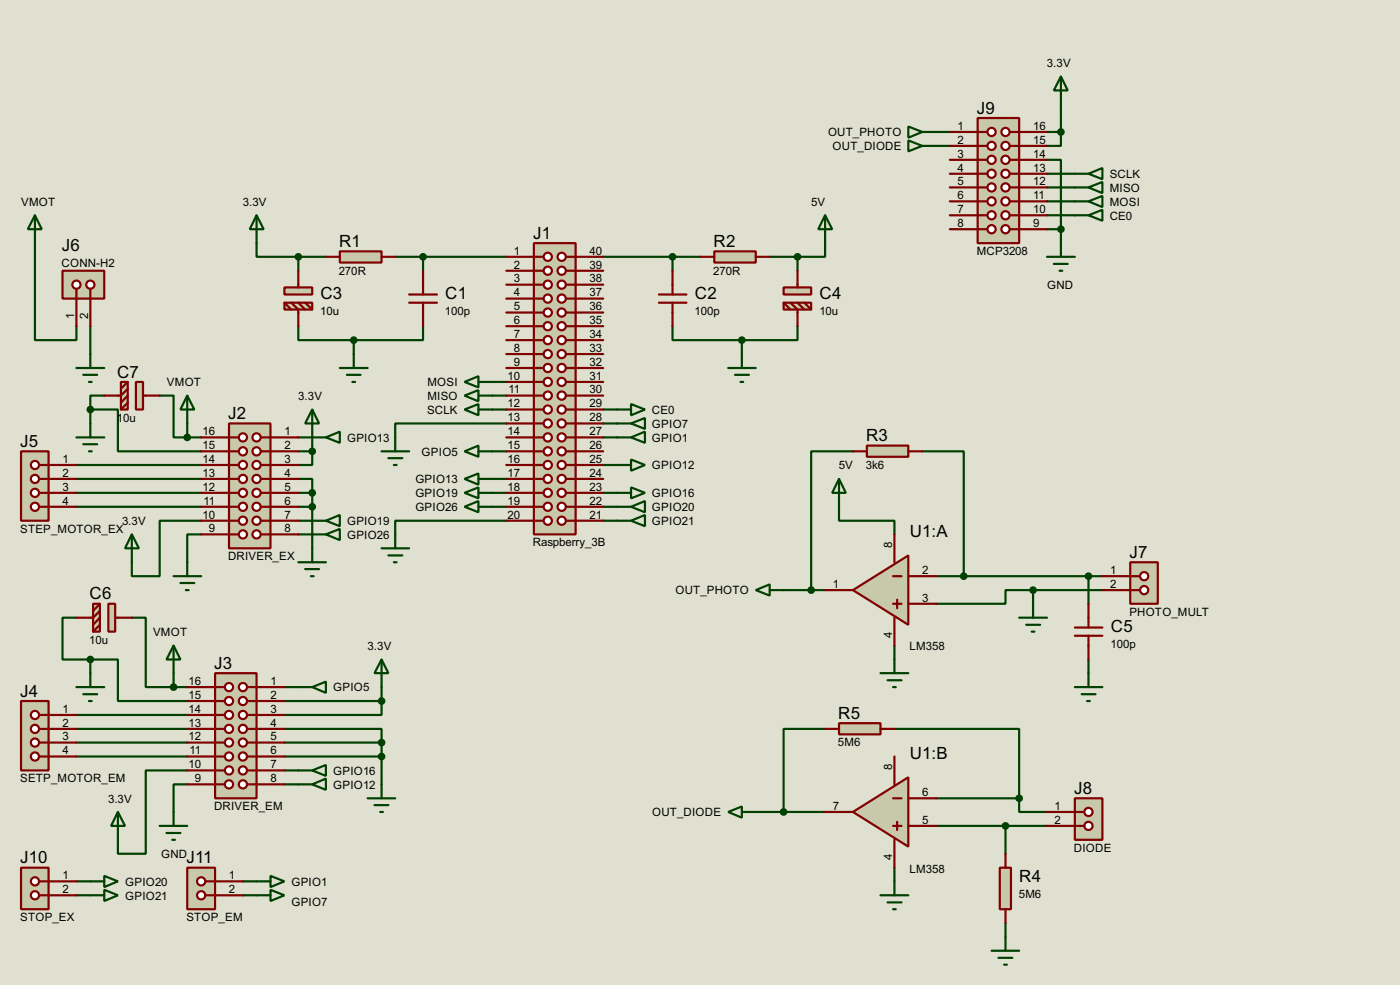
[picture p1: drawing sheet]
<svg xmlns="http://www.w3.org/2000/svg" width="256mm" height="180mm" viewBox="0 0 256 180" stroke-linecap="round" stroke-linejoin="round" font-family="sans-serif">
<path d="M0 0h256.5v180.3h-256.5z" fill="#e0e0d0"/>
<g fill="none" stroke="#004000" stroke-width=".4">
<path d="M194.4 19.1v5.1M171.5 24.2h2.5M171.5 26.7h2.5M191.8 29.3h2.6v12.7M191.8 24.2h2.6M191.8 31.8h5.1M191.8 34.3h5.1M191.8 36.9h5.1M191.8 39.4h5.1M194.4 24.2v2.5h-2.6M6.4 44.5v17.8h7.6v-2.6M16.6 59.7v5.1"/>
<path d="M47 44.5v2.5h7.7M54.7 59.7v2.6h10.1M54.7 47h5M54.7 47v2.6M72.4 47h20.4M77.5 59.7v2.6h-12.7M77.5 47v2.6M110.5 47h17.8M123.2 59.7v2.6h12.7M123.2 47v2.6M141 47h5.1M146.1 59.7v2.6h-10.2"/>
<path d="M146.1 47v2.6M151.2 44.5v2.5h-5.1M191.8 42h2.6M194.4 42v2.5M16.6 75h5v7.6h15.3M16.6 75v2.5M19.1 72.4h-2.5v2.6M29.3 72.4h2.5v7.7h2.5M34.3 77.5v2.6M64.8 62.3v2.5M90.2 69.9h2.6M90.2 72.4h2.6"/>
<path d="M90.2 75h2.6M92.8 77.5h-20.4v2.6M110.5 75h2.6M110.5 77.5h2.6M135.9 62.3v2.5M14 90.2h22.9M14 92.8h22.9M14 87.7h22.9M14 85.1h22.9M34.3 80.1h2.6M36.9 97.8h-2.6v5.1M36.9 95.3h-7.6v10.2h-5.1v-2.6"/>
<path d="M54.7 87.7h2.5v2.5M54.7 90.2h2.5M54.7 92.8h2.5M54.7 82.6h2.5M54.7 80.1h2.5v2.5M54.7 97.8h2.5M54.7 95.3h2.5M57.2 82.6v2.5h-2.5M57.2 90.2v10.2M90.2 90.2h2.6M90.2 92.8h2.6M90.2 87.7h2.6"/>
<path d="M90.2 82.6h2.6M92.8 95.3h-20.4v2.5M110.5 90.2h2.6M110.5 92.8h2.6M110.5 85.1h2.6M110.5 80.1h2.6M110.5 95.3h2.6M153.7 92.8v2.5h10.2v2.5M156.3 82.6h-7.7v25.4M169 82.6h7.6v22.9M14 113.1h-2.5v7.6h5.1M24.2 113.1h2.5v12.7h5.1"/>
<path d="M143.6 108h7.6M163.9 118.2v2.5M171.5 105.5h30.5M189.3 108h-5.1v2.5h-12.7M189.3 108h12.7M189.3 108v2.5M199.4 105.5v5M14 130.9h20.3M14 133.4h20.3M14 135.9h20.3M14 138.5h20.3M16.6 120.7h5v7.6h12.7"/>
<path d="M16.6 120.7v2.5M31.8 125.8h2.5M31.8 123.2v2.6M52.1 133.4h17.8v2.5M52.1 135.9h17.8M52.1 138.5h17.8M52.1 125.8h2.6M52.1 128.3h17.8M69.9 128.3v2.6h-17.8M69.9 125.8v2.5M69.9 135.9v7.7M151.2 133.4h-7.6v15.2"/>
<path d="M163.9 133.4h22.8v12.7M199.4 120.7v2.5M34.3 143.6h-2.5v5M34.3 141h-7.6v15.3h-5.1v-2.6M52.1 143.6h2.6M52.1 141h2.6M138.5 148.6h12.7M163.9 158.8v2.5M171.5 146.1h15.2M171.5 151.2h20.3M184.2 151.2v5.1M186.7 146.1v2.5h5.1"/>
<path d="M14 161.3h2.6M14 163.9h2.6M44.5 161.3h2.5M44.5 163.9h2.5M184.2 169v2.5"/>
</g>
<path d="M97.8 44.5h7.7v53.3h-7.7z" fill="#c8c8aa" stroke="#800000" stroke-width=".4"/>
<path d="M97.8 47h1.8" fill="none" stroke="#800000" stroke-width=".4"/>
<circle cx="100.3" cy="47" r=".75" fill="#feffff" stroke="#800000" stroke-width=".4"/>
<path d="M97.8 49.6h1.8" fill="none" stroke="#800000" stroke-width=".4"/>
<circle cx="100.3" cy="49.6" r=".75" fill="#feffff" stroke="#800000" stroke-width=".4"/>
<path d="M97.8 52.1h1.8" fill="none" stroke="#800000" stroke-width=".4"/>
<circle cx="100.3" cy="52.1" r=".75" fill="#feffff" stroke="#800000" stroke-width=".4"/>
<path d="M97.8 54.7h1.8" fill="none" stroke="#800000" stroke-width=".4"/>
<circle cx="100.3" cy="54.7" r=".75" fill="#feffff" stroke="#800000" stroke-width=".4"/>
<path d="M103.7 47h1.8" fill="none" stroke="#800000" stroke-width=".4"/>
<circle cx="102.9" cy="47" r=".75" fill="#feffff" stroke="#800000" stroke-width=".4"/>
<path d="M103.7 49.6h1.8" fill="none" stroke="#800000" stroke-width=".4"/>
<circle cx="102.9" cy="49.6" r=".75" fill="#feffff" stroke="#800000" stroke-width=".4"/>
<path d="M103.7 52.1h1.8" fill="none" stroke="#800000" stroke-width=".4"/>
<circle cx="102.9" cy="52.1" r=".75" fill="#feffff" stroke="#800000" stroke-width=".4"/>
<path d="M103.7 54.7h1.8" fill="none" stroke="#800000" stroke-width=".4"/>
<circle cx="102.9" cy="54.7" r=".75" fill="#feffff" stroke="#800000" stroke-width=".4"/>
<path d="M97.8 57.2h1.8" fill="none" stroke="#800000" stroke-width=".4"/>
<circle cx="100.3" cy="57.2" r=".75" fill="#feffff" stroke="#800000" stroke-width=".4"/>
<path d="M103.7 57.2h1.8" fill="none" stroke="#800000" stroke-width=".4"/>
<circle cx="102.9" cy="57.2" r=".75" fill="#feffff" stroke="#800000" stroke-width=".4"/>
<path d="M97.8 59.7h1.8" fill="none" stroke="#800000" stroke-width=".4"/>
<circle cx="100.3" cy="59.7" r=".75" fill="#feffff" stroke="#800000" stroke-width=".4"/>
<path d="M103.7 59.7h1.8" fill="none" stroke="#800000" stroke-width=".4"/>
<circle cx="102.9" cy="59.7" r=".75" fill="#feffff" stroke="#800000" stroke-width=".4"/>
<path d="M97.8 62.3h1.8" fill="none" stroke="#800000" stroke-width=".4"/>
<circle cx="100.3" cy="62.3" r=".75" fill="#feffff" stroke="#800000" stroke-width=".4"/>
<path d="M103.7 62.3h1.8" fill="none" stroke="#800000" stroke-width=".4"/>
<circle cx="102.9" cy="62.3" r=".75" fill="#feffff" stroke="#800000" stroke-width=".4"/>
<path d="M97.8 64.8h1.8" fill="none" stroke="#800000" stroke-width=".4"/>
<circle cx="100.3" cy="64.8" r=".75" fill="#feffff" stroke="#800000" stroke-width=".4"/>
<path d="M103.7 64.8h1.8" fill="none" stroke="#800000" stroke-width=".4"/>
<circle cx="102.9" cy="64.8" r=".75" fill="#feffff" stroke="#800000" stroke-width=".4"/>
<path d="M97.8 67.4h1.8" fill="none" stroke="#800000" stroke-width=".4"/>
<circle cx="100.3" cy="67.4" r=".75" fill="#feffff" stroke="#800000" stroke-width=".4"/>
<path d="M103.7 67.4h1.8" fill="none" stroke="#800000" stroke-width=".4"/>
<circle cx="102.9" cy="67.4" r=".75" fill="#feffff" stroke="#800000" stroke-width=".4"/>
<path d="M97.8 69.9h1.8" fill="none" stroke="#800000" stroke-width=".4"/>
<circle cx="100.3" cy="69.9" r=".75" fill="#feffff" stroke="#800000" stroke-width=".4"/>
<path d="M103.7 69.9h1.8" fill="none" stroke="#800000" stroke-width=".4"/>
<circle cx="102.9" cy="69.9" r=".75" fill="#feffff" stroke="#800000" stroke-width=".4"/>
<path d="M97.8 72.4h1.8" fill="none" stroke="#800000" stroke-width=".4"/>
<circle cx="100.3" cy="72.4" r=".75" fill="#feffff" stroke="#800000" stroke-width=".4"/>
<path d="M103.7 72.4h1.8" fill="none" stroke="#800000" stroke-width=".4"/>
<circle cx="102.9" cy="72.4" r=".75" fill="#feffff" stroke="#800000" stroke-width=".4"/>
<path d="M97.8 75h1.8" fill="none" stroke="#800000" stroke-width=".4"/>
<circle cx="100.3" cy="75" r=".75" fill="#feffff" stroke="#800000" stroke-width=".4"/>
<path d="M103.7 75h1.8" fill="none" stroke="#800000" stroke-width=".4"/>
<circle cx="102.9" cy="75" r=".75" fill="#feffff" stroke="#800000" stroke-width=".4"/>
<path d="M97.8 77.5h1.8" fill="none" stroke="#800000" stroke-width=".4"/>
<circle cx="100.3" cy="77.5" r=".75" fill="#feffff" stroke="#800000" stroke-width=".4"/>
<path d="M103.7 77.5h1.8" fill="none" stroke="#800000" stroke-width=".4"/>
<circle cx="102.9" cy="77.5" r=".75" fill="#feffff" stroke="#800000" stroke-width=".4"/>
<path d="M97.8 80.1h1.8" fill="none" stroke="#800000" stroke-width=".4"/>
<circle cx="100.3" cy="80.1" r=".75" fill="#feffff" stroke="#800000" stroke-width=".4"/>
<path d="M103.7 80.1h1.8" fill="none" stroke="#800000" stroke-width=".4"/>
<circle cx="102.9" cy="80.1" r=".75" fill="#feffff" stroke="#800000" stroke-width=".4"/>
<path d="M97.8 82.6h1.8" fill="none" stroke="#800000" stroke-width=".4"/>
<circle cx="100.3" cy="82.6" r=".75" fill="#feffff" stroke="#800000" stroke-width=".4"/>
<path d="M103.7 82.6h1.8" fill="none" stroke="#800000" stroke-width=".4"/>
<circle cx="102.9" cy="82.6" r=".75" fill="#feffff" stroke="#800000" stroke-width=".4"/>
<path d="M97.8 85.1h1.8" fill="none" stroke="#800000" stroke-width=".4"/>
<circle cx="100.3" cy="85.1" r=".75" fill="#feffff" stroke="#800000" stroke-width=".4"/>
<path d="M103.7 85.1h1.8" fill="none" stroke="#800000" stroke-width=".4"/>
<circle cx="102.9" cy="85.1" r=".75" fill="#feffff" stroke="#800000" stroke-width=".4"/>
<path d="M97.8 87.7h1.8" fill="none" stroke="#800000" stroke-width=".4"/>
<circle cx="100.3" cy="87.7" r=".75" fill="#feffff" stroke="#800000" stroke-width=".4"/>
<path d="M103.7 87.7h1.8" fill="none" stroke="#800000" stroke-width=".4"/>
<circle cx="102.9" cy="87.7" r=".75" fill="#feffff" stroke="#800000" stroke-width=".4"/>
<path d="M97.8 90.2h1.8" fill="none" stroke="#800000" stroke-width=".4"/>
<circle cx="100.3" cy="90.2" r=".75" fill="#feffff" stroke="#800000" stroke-width=".4"/>
<path d="M103.7 90.2h1.8" fill="none" stroke="#800000" stroke-width=".4"/>
<circle cx="102.9" cy="90.2" r=".75" fill="#feffff" stroke="#800000" stroke-width=".4"/>
<path d="M97.8 92.8h1.8" fill="none" stroke="#800000" stroke-width=".4"/>
<circle cx="100.3" cy="92.8" r=".75" fill="#feffff" stroke="#800000" stroke-width=".4"/>
<path d="M103.7 92.8h1.8" fill="none" stroke="#800000" stroke-width=".4"/>
<circle cx="102.9" cy="92.8" r=".75" fill="#feffff" stroke="#800000" stroke-width=".4"/>
<path d="M97.8 95.3h1.8" fill="none" stroke="#800000" stroke-width=".4"/>
<circle cx="100.3" cy="95.3" r=".75" fill="#feffff" stroke="#800000" stroke-width=".4"/>
<path d="M103.7 95.3h1.8" fill="none" stroke="#800000" stroke-width=".4"/>
<circle cx="102.9" cy="95.3" r=".75" fill="#feffff" stroke="#800000" stroke-width=".4"/>
<g fill="none" stroke="#800000" stroke-width=".4">
<path d="M75 55.4h5.1M75 53.9h5.1M77.5 49.6v4.3M77.5 55.4v4.3M92.8 47h5M92.8 49.6h5M92.8 52.1h5M92.8 54.7h5M92.8 57.2h5M92.8 59.7h5M105.5 47h5M105.5 49.6h5"/>
<path d="M105.5 52.1h5M105.5 54.7h5M105.5 57.2h5M105.5 59.7h5M120.7 55.4h5.1M120.7 53.9h5.1M123.2 49.6v4.3M123.2 55.4v4.3M92.8 62.3h5M92.8 64.8h5M92.8 67.4h5M92.8 69.9h5"/>
<path d="M92.8 72.4h5M92.8 75h5M92.8 77.5h5M105.5 62.3h5M105.5 64.8h5M105.5 67.4h5M105.5 69.9h5M105.5 72.4h5M105.5 75h5M105.5 77.5h5M92.8 80.1h5M92.8 82.6h5"/>
<path d="M92.8 85.1h5M92.8 87.7h5M92.8 90.2h5M92.8 92.8h5M92.8 95.3h5M105.5 80.1h5M105.5 82.6h5M105.5 85.1h5M105.5 87.7h5M105.5 90.2h5M105.5 92.8h5M105.5 95.3h5"/>
</g>
<g fill="none" stroke="#004000" stroke-width=".4">
<path d="M85.1 69.9l2.6-1v2zM85.1 72.4l2.6-1v2.1zM85.1 75l2.6-1v2zM87.7 69.9h2.5M87.7 72.4h2.5M87.7 75h2.5M113.1 75h2.5M115.6 74l2.6 1-2.6 1zM69.9 82.6h5.1M71.2 83.9h2.5M72.2 85.1h.5M72.4 80.1v2.5"/>
<path d="M72.4 97.8v2.6M85.1 90.2l2.6-1v2zM85.1 92.8l2.6-1.1v2.1zM85.1 87.7l2.6-1v2zM85.1 82.6l2.6-1v2zM87.7 82.6h2.5M87.7 90.2h2.5M87.7 92.8h2.5M87.7 87.7h2.5M113.1 85.1h2.5M113.1 90.2h2.5M115.6 89.2l2.6 1-2.6 1z"/>
<path d="M115.6 84.1l2.6 1-2.6 1.1zM69.9 100.4h5.1M71.2 101.7h2.5M72.2 102.9h.5"/>
</g>
<g fill="#c8c8aa" stroke="#800000" stroke-width=".4">
<path d="M52.1 52.6h5.1v1.3h-5.1z"/>
<path d="M52.1 55.4h5.1v1.3h-5.1z"/>
</g>
<path d="M52.1 55.4l1.3 1.3M53.4 55.4l1.3 1.3v3M54.7 49.6v3M54.7 55.4l1.2 1.3M55.9 55.4l1.3 1.3" fill="none" stroke="#800000" stroke-width=".4"/>
<g fill="#c8c8aa" stroke="#800000" stroke-width=".4">
<path d="M143.6 52.6h5v1.3h-5z"/>
<path d="M143.6 55.4h5v1.3h-5z"/>
</g>
<path d="M143.6 55.4l1.2 1.3M144.8 55.4l1.3 1.3v3M146.1 49.6v3M146.1 55.4l1.3 1.3M147.4 55.4l1.2 1.3" fill="none" stroke="#800000" stroke-width=".4"/>
<path d="M62.3 46h7.6v2.1h-7.6z" fill="#c8c8aa" stroke="#800000" stroke-width=".4"/>
<path d="M59.7 47h2.6M69.9 47h2.5" fill="none" stroke="#800000" stroke-width=".4"/>
<path d="M130.9 46h7.6v2.1h-7.6z" fill="#c8c8aa" stroke="#800000" stroke-width=".4"/>
<path d="M128.3 47h2.6M138.5 47h2.5" fill="none" stroke="#800000" stroke-width=".4"/>
<g fill="#004000" stroke="#004000" stroke-width=".4">
<circle cx="123.2" cy="47" r=".5"/>
<circle cx="77.5" cy="47" r=".5"/>
<circle cx="64.8" cy="62.3" r=".5"/>
<circle cx="135.9" cy="62.3" r=".5"/>
<circle cx="146.1" cy="47" r=".5"/>
<circle cx="54.6" cy="47" r=".5"/>
</g>
<path d="M47 39.4l1.3 2.6h-2.5zM47 39.4v5.1M151.2 39.4l1.3 2.6h-2.6zM151.2 39.4v5.1M62.3 67.4h5.1M63.6 68.6h2.5M64.6 69.9h.5M64.8 64.8v2.6M133.4 67.4h5.1M134.7 68.6h2.5M135.7 69.9h.5M135.9 64.8v2.6" fill="none" stroke="#004000" stroke-width=".4"/>
<path d="M42 77.5h7.6v22.9h-7.6z" fill="#c8c8aa" stroke="#800000" stroke-width=".4"/>
<path d="M47.8 80.1h1.8" fill="none" stroke="#800000" stroke-width=".4"/>
<circle cx="47" cy="80.1" r=".75" fill="#feffff" stroke="#800000" stroke-width=".4"/>
<path d="M47.8 82.6h1.8" fill="none" stroke="#800000" stroke-width=".4"/>
<circle cx="47" cy="82.6" r=".75" fill="#feffff" stroke="#800000" stroke-width=".4"/>
<path d="M47.8 85.1h1.8" fill="none" stroke="#800000" stroke-width=".4"/>
<circle cx="47" cy="85.1" r=".75" fill="#feffff" stroke="#800000" stroke-width=".4"/>
<path d="M47.8 87.7h1.8" fill="none" stroke="#800000" stroke-width=".4"/>
<circle cx="47" cy="87.7" r=".75" fill="#feffff" stroke="#800000" stroke-width=".4"/>
<path d="M42 80.1h1.7" fill="none" stroke="#800000" stroke-width=".4"/>
<circle cx="44.5" cy="80.1" r=".75" fill="#feffff" stroke="#800000" stroke-width=".4"/>
<path d="M42 82.6h1.7" fill="none" stroke="#800000" stroke-width=".4"/>
<circle cx="44.5" cy="82.6" r=".75" fill="#feffff" stroke="#800000" stroke-width=".4"/>
<path d="M42 85.1h1.7" fill="none" stroke="#800000" stroke-width=".4"/>
<circle cx="44.5" cy="85.1" r=".75" fill="#feffff" stroke="#800000" stroke-width=".4"/>
<path d="M42 87.7h1.7" fill="none" stroke="#800000" stroke-width=".4"/>
<circle cx="44.5" cy="87.7" r=".75" fill="#feffff" stroke="#800000" stroke-width=".4"/>
<path d="M47.8 90.2h1.8" fill="none" stroke="#800000" stroke-width=".4"/>
<circle cx="47" cy="90.2" r=".75" fill="#feffff" stroke="#800000" stroke-width=".4"/>
<path d="M42 90.2h1.7" fill="none" stroke="#800000" stroke-width=".4"/>
<circle cx="44.5" cy="90.2" r=".75" fill="#feffff" stroke="#800000" stroke-width=".4"/>
<path d="M47.8 92.8h1.8" fill="none" stroke="#800000" stroke-width=".4"/>
<circle cx="47" cy="92.8" r=".75" fill="#feffff" stroke="#800000" stroke-width=".4"/>
<path d="M42 92.8h1.7" fill="none" stroke="#800000" stroke-width=".4"/>
<circle cx="44.5" cy="92.8" r=".75" fill="#feffff" stroke="#800000" stroke-width=".4"/>
<path d="M47.8 95.3h1.8" fill="none" stroke="#800000" stroke-width=".4"/>
<circle cx="47" cy="95.3" r=".75" fill="#feffff" stroke="#800000" stroke-width=".4"/>
<path d="M42 95.3h1.7" fill="none" stroke="#800000" stroke-width=".4"/>
<circle cx="44.5" cy="95.3" r=".75" fill="#feffff" stroke="#800000" stroke-width=".4"/>
<path d="M47.8 97.8h1.8" fill="none" stroke="#800000" stroke-width=".4"/>
<circle cx="47" cy="97.8" r=".75" fill="#feffff" stroke="#800000" stroke-width=".4"/>
<path d="M42 97.8h1.7" fill="none" stroke="#800000" stroke-width=".4"/>
<circle cx="44.5" cy="97.8" r=".75" fill="#feffff" stroke="#800000" stroke-width=".4"/>
<g fill="none" stroke="#800000" stroke-width=".4">
<path d="M36.9 80.1h5.1M36.9 82.6h5.1M36.9 85.1h5.1M36.9 87.7h5.1M36.9 90.2h5.1M36.9 92.8h5.1M36.9 95.3h5.1M36.9 97.8h5.1M49.6 80.1h5.1M49.6 82.6h5.1M49.6 85.1h5.1M49.6 87.7h5.1"/>
<path d="M49.6 90.2h5.1M49.6 92.8h5.1M49.6 95.3h5.1M49.6 97.8h5.1"/>
</g>
<path d="M39.4 123.2h7.6v22.9h-7.6z" fill="#c8c8aa" stroke="#800000" stroke-width=".4"/>
<path d="M45.3 125.8h1.7" fill="none" stroke="#800000" stroke-width=".4"/>
<circle cx="44.5" cy="125.8" r=".75" fill="#feffff" stroke="#800000" stroke-width=".4"/>
<path d="M45.3 128.3h1.7" fill="none" stroke="#800000" stroke-width=".4"/>
<circle cx="44.5" cy="128.3" r=".75" fill="#feffff" stroke="#800000" stroke-width=".4"/>
<path d="M45.3 130.9h1.7" fill="none" stroke="#800000" stroke-width=".4"/>
<circle cx="44.5" cy="130.9" r=".75" fill="#feffff" stroke="#800000" stroke-width=".4"/>
<path d="M45.3 133.4h1.7" fill="none" stroke="#800000" stroke-width=".4"/>
<circle cx="44.5" cy="133.4" r=".75" fill="#feffff" stroke="#800000" stroke-width=".4"/>
<path d="M39.4 125.8h1.8" fill="none" stroke="#800000" stroke-width=".4"/>
<circle cx="41.9" cy="125.8" r=".75" fill="#feffff" stroke="#800000" stroke-width=".4"/>
<path d="M39.4 128.3h1.8" fill="none" stroke="#800000" stroke-width=".4"/>
<circle cx="41.9" cy="128.3" r=".75" fill="#feffff" stroke="#800000" stroke-width=".4"/>
<path d="M39.4 130.9h1.8" fill="none" stroke="#800000" stroke-width=".4"/>
<circle cx="41.9" cy="130.9" r=".75" fill="#feffff" stroke="#800000" stroke-width=".4"/>
<path d="M39.4 133.4h1.8" fill="none" stroke="#800000" stroke-width=".4"/>
<circle cx="41.9" cy="133.4" r=".75" fill="#feffff" stroke="#800000" stroke-width=".4"/>
<path d="M45.3 135.9h1.7" fill="none" stroke="#800000" stroke-width=".4"/>
<circle cx="44.5" cy="135.9" r=".75" fill="#feffff" stroke="#800000" stroke-width=".4"/>
<path d="M39.4 135.9h1.8" fill="none" stroke="#800000" stroke-width=".4"/>
<circle cx="41.9" cy="135.9" r=".75" fill="#feffff" stroke="#800000" stroke-width=".4"/>
<path d="M45.3 138.5h1.7" fill="none" stroke="#800000" stroke-width=".4"/>
<circle cx="44.5" cy="138.5" r=".75" fill="#feffff" stroke="#800000" stroke-width=".4"/>
<path d="M39.4 138.5h1.8" fill="none" stroke="#800000" stroke-width=".4"/>
<circle cx="41.9" cy="138.5" r=".75" fill="#feffff" stroke="#800000" stroke-width=".4"/>
<path d="M45.3 141h1.7" fill="none" stroke="#800000" stroke-width=".4"/>
<circle cx="44.5" cy="141" r=".75" fill="#feffff" stroke="#800000" stroke-width=".4"/>
<path d="M39.4 141h1.8" fill="none" stroke="#800000" stroke-width=".4"/>
<circle cx="41.9" cy="141" r=".75" fill="#feffff" stroke="#800000" stroke-width=".4"/>
<path d="M45.3 143.6h1.7" fill="none" stroke="#800000" stroke-width=".4"/>
<circle cx="44.5" cy="143.6" r=".75" fill="#feffff" stroke="#800000" stroke-width=".4"/>
<path d="M39.4 143.6h1.8" fill="none" stroke="#800000" stroke-width=".4"/>
<circle cx="41.9" cy="143.6" r=".75" fill="#feffff" stroke="#800000" stroke-width=".4"/>
<g fill="none" stroke="#800000" stroke-width=".4">
<path d="M34.3 125.8h5.1M34.3 128.3h5.1M34.3 130.9h5.1M34.3 133.4h5.1M34.3 135.9h5.1M34.3 138.5h5.1M47 125.8h5.1M47 128.3h5.1M47 130.9h5.1M47 133.4h5.1M47 135.9h5.1M47 138.5h5.1"/>
<path d="M34.3 141h5.1M34.3 143.6h5.1M47 141h5.1M47 143.6h5.1"/>
</g>
<path d="M3.9 128.3h5v12.7h-5z" fill="#c8c8aa" stroke="#800000" stroke-width=".4"/>
<path d="M7.2 130.9h1.7" fill="none" stroke="#800000" stroke-width=".4"/>
<circle cx="6.4" cy="133.4" r=".75" fill="#feffff" stroke="#800000" stroke-width=".4"/>
<path d="M7.2 133.4h1.7" fill="none" stroke="#800000" stroke-width=".4"/>
<circle cx="6.4" cy="135.9" r=".75" fill="#feffff" stroke="#800000" stroke-width=".4"/>
<path d="M7.2 135.9h1.7" fill="none" stroke="#800000" stroke-width=".4"/>
<circle cx="6.4" cy="138.5" r=".75" fill="#feffff" stroke="#800000" stroke-width=".4"/>
<path d="M7.2 138.5h1.7" fill="none" stroke="#800000" stroke-width=".4"/>
<circle cx="6.4" cy="130.9" r=".75" fill="#feffff" stroke="#800000" stroke-width=".4"/>
<path d="M8.9 130.9h5.1M8.9 133.4h5.1M8.9 135.9h5.1M8.9 138.5h5.1" fill="none" stroke="#800000" stroke-width=".4"/>
<path d="M3.9 82.6h5v12.7h-5z" fill="#c8c8aa" stroke="#800000" stroke-width=".4"/>
<path d="M7.2 85.1h1.7" fill="none" stroke="#800000" stroke-width=".4"/>
<circle cx="6.4" cy="87.7" r=".75" fill="#feffff" stroke="#800000" stroke-width=".4"/>
<path d="M7.2 87.7h1.7" fill="none" stroke="#800000" stroke-width=".4"/>
<circle cx="6.4" cy="90.2" r=".75" fill="#feffff" stroke="#800000" stroke-width=".4"/>
<path d="M7.2 90.2h1.7" fill="none" stroke="#800000" stroke-width=".4"/>
<circle cx="6.4" cy="92.8" r=".75" fill="#feffff" stroke="#800000" stroke-width=".4"/>
<path d="M7.2 92.8h1.7" fill="none" stroke="#800000" stroke-width=".4"/>
<circle cx="6.4" cy="85.1" r=".75" fill="#feffff" stroke="#800000" stroke-width=".4"/>
<path d="M8.9 85.1h5.1M8.9 87.7h5.1M8.9 90.2h5.1M8.9 92.8h5.1" fill="none" stroke="#800000" stroke-width=".4"/>
<g fill="none" stroke="#004000" stroke-width=".4">
<path d="M16.6 77.5v2.6M34.3 72.4l1.3 2.6h-2.5zM34.3 72.4v5.1M14 80.1h5.1M15.3 81.3h2.5M16.3 82.6h.5M24.2 97.8l1.3 2.6h-2.6zM24.2 97.8v5.1M57.2 80.1h2.5M57.2 97.8h2.5M57.2 95.3h2.5M59.7 80.1l2.6-1.1v2.1z"/>
<path d="M59.7 97.8l2.6-1v2.1zM59.7 95.3l2.6-1v2zM31.8 118.2l1.3 2.5h-2.6zM31.8 118.2v5M31.8 105.5h5.1M33.1 106.7h2.5M34.1 108h.5M34.3 102.9v2.6M14 125.8h5.1M15.3 127.1h2.5M16.3 128.3h.5M16.6 123.2v2.6"/>
<path d="M54.7 125.8h2.5M57.2 125.8l2.5-1v2zM21.6 148.6l1.3 2.6h-2.5zM21.6 148.6v5.1M29.3 151.2h5M30.5 152.5h2.6M31.6 153.7h.5M31.8 148.6v2.6M54.7 143.6h2.5M54.7 141h2.5M57.2 143.6l2.5-1.1v2.1zM57.2 141l2.5-1v2z"/>
</g>
<path d="M11.5 49.6h7.6v5.1h-7.6z" fill="#c8c8aa" stroke="#800000" stroke-width=".4"/>
<path d="M14 52.9v1.8" fill="none" stroke="#800000" stroke-width=".4"/>
<circle cx="16.5" cy="52.1" r=".75" fill="#feffff" stroke="#800000" stroke-width=".4"/>
<path d="M16.6 52.9v1.8" fill="none" stroke="#800000" stroke-width=".4"/>
<circle cx="14" cy="52.1" r=".75" fill="#feffff" stroke="#800000" stroke-width=".4"/>
<path d="M14 54.7v5M16.6 54.7v5" fill="none" stroke="#800000" stroke-width=".4"/>
<g fill="none" stroke="#004000" stroke-width=".4">
<path d="M6.4 39.4l1.3 2.6h-2.6zM6.4 39.4v5.1M14 67.4h5.1M15.3 68.6h2.5M16.3 69.9h.5M16.6 64.8v2.6M57.2 75l1.3 2.5h-2.6zM57.2 75v5.1M54.7 102.9h5M55.9 104.2h2.6M57 105.5h.5M57.2 100.4v2.5"/>
<path d="M69.9 120.7l1.3 2.5h-2.6zM69.9 120.7v5.1M67.4 146.1h5M68.6 147.4h2.6M69.7 148.6h.5M69.9 143.6v2.5"/>
</g>
<g fill="#004000" stroke="#004000" stroke-width=".4">
<circle cx="57.2" cy="92.8" r=".5"/>
<circle cx="57.2" cy="90.2" r=".5"/>
<circle cx="69.9" cy="138.5" r=".5"/>
<circle cx="69.9" cy="135.9" r=".5"/>
<circle cx="69.9" cy="128.3" r=".5"/>
<circle cx="57.2" cy="82.6" r=".5"/>
</g>
<path d="M207.1 102.9h5v7.6h-5z" fill="#c8c8aa" stroke="#800000" stroke-width=".4"/>
<path d="M207.1 105.5h1.7" fill="none" stroke="#800000" stroke-width=".4"/>
<circle cx="209.6" cy="108" r=".75" fill="#feffff" stroke="#800000" stroke-width=".4"/>
<path d="M207.1 108h1.7" fill="none" stroke="#800000" stroke-width=".4"/>
<circle cx="209.6" cy="105.5" r=".75" fill="#feffff" stroke="#800000" stroke-width=".4"/>
<path d="M202 105.5h5.1M202 108h5.1" fill="none" stroke="#800000" stroke-width=".4"/>
<path d="M196.9 146.1h5.1v7.6h-5.1z" fill="#c8c8aa" stroke="#800000" stroke-width=".4"/>
<path d="M196.9 148.6h1.8" fill="none" stroke="#800000" stroke-width=".4"/>
<circle cx="199.4" cy="151.2" r=".75" fill="#feffff" stroke="#800000" stroke-width=".4"/>
<path d="M196.9 151.2h1.8" fill="none" stroke="#800000" stroke-width=".4"/>
<circle cx="199.4" cy="148.6" r=".75" fill="#feffff" stroke="#800000" stroke-width=".4"/>
<path d="M191.8 148.6h5.1M191.8 151.2h5.1" fill="none" stroke="#800000" stroke-width=".4"/>
<path d="M186.7 113.1h5.1M188 114.4h2.6M189 115.6h.5M189.3 110.5v2.6" fill="none" stroke="#004000" stroke-width=".4"/>
<path d="M156.3 108l10.1-6.3v12.7z" fill="#c8c8aa" stroke="#800000" stroke-width=".4"/>
<path d="M163.9 97.8v5.1M151.2 108h5.1M163.6 105.5h1.6M163.6 110.5h1.6M163.9 113.1v5.1M164.4 109.8v1.5M166.4 105.5h5.1M166.4 110.5h5.1" fill="none" stroke="#800000" stroke-width=".4"/>
<path d="M156.3 148.6l10.1-6.3v12.7z" fill="#c8c8aa" stroke="#800000" stroke-width=".4"/>
<path d="M163.9 138.5v5.1M151.2 148.6h5.1M163.6 146.1h1.6M163.6 151.2h1.6M163.9 153.7v5.1M164.4 150.4v1.5M166.4 146.1h5.1M166.4 151.2h5.1" fill="none" stroke="#800000" stroke-width=".4"/>
<path d="M161.3 123.2h5.1M162.6 124.5h2.6M163.6 125.8h.5M163.9 120.7v2.5M161.3 163.9h5.1M162.6 165.2h2.6M163.6 166.4h.5M163.9 161.3v2.6" fill="none" stroke="#004000" stroke-width=".4"/>
<circle cx="189.2" cy="108" r=".5" fill="#004000" stroke="#004000" stroke-width=".4"/>
<path d="M158.8 81.6h7.6v2h-7.6z" fill="#c8c8aa" stroke="#800000" stroke-width=".4"/>
<path d="M156.3 82.6h2.5M166.4 82.6h2.6" fill="none" stroke="#800000" stroke-width=".4"/>
<path d="M183.2 158.8h2v7.6h-2z" fill="#c8c8aa" stroke="#800000" stroke-width=".4"/>
<path d="M184.2 156.3v2.5M184.2 166.4v2.6" fill="none" stroke="#800000" stroke-width=".4"/>
<path d="M153.7 132.4h7.6v2h-7.6z" fill="#c8c8aa" stroke="#800000" stroke-width=".4"/>
<path d="M196.9 116.4h5.1M196.9 114.9h5.1M199.4 110.5v4.4M199.4 116.4v4.3M151.2 133.4h2.5M161.3 133.4h2.6" fill="none" stroke="#800000" stroke-width=".4"/>
<g fill="#004000" stroke="#004000" stroke-width=".4">
<circle cx="186.7" cy="146.1" r=".5"/>
<circle cx="184.2" cy="151.2" r=".5"/>
<circle cx="148.6" cy="108" r=".5"/>
<circle cx="143.5" cy="148.6" r=".5"/>
<circle cx="176.5" cy="105.5" r=".5"/>
<circle cx="199.4" cy="105.5" r=".5"/>
</g>
<g fill="none" stroke="#004000" stroke-width=".4">
<path d="M153.7 87.7l1.3 2.5h-2.5zM153.7 87.7v5.1M138.5 108l2.5-1v2zM141 108h2.6M196.9 125.8h5.1M198.2 127.1h2.5M199.2 128.3h.5M199.4 123.2v2.6M133.4 148.6l2.5-1v2.1zM135.9 148.6h2.6M181.7 174h5M182.9 175.3h2.6"/>
<path d="M184 176.6h.5M184.2 171.5v2.5"/>
</g>
<g fill="#c8c8aa" stroke="#800000" stroke-width=".4">
<path d="M19.9 110.5h1.2v5.1h-1.2z"/>
<path d="M17.1 110.5h1.2v5.1h-1.2z"/>
</g>
<path d="M18.3 111.8l-1.2 1.3h-3.1M18.3 114.4l-1.2 1.2M18.3 113.1l-1.2 1.3M18.3 110.5l-1.2 1.3M21.1 113.1h3.1" fill="none" stroke="#800000" stroke-width=".4"/>
<g fill="#c8c8aa" stroke="#800000" stroke-width=".4">
<path d="M24.9 69.9h1.3v5.1h-1.3z"/>
<path d="M22.2 69.9h1.2v5.1h-1.2z"/>
</g>
<path d="M23.4 71.2l-1.2 1.2h-3.1M23.4 73.7l-1.2 1.3M23.4 72.4l-1.2 1.3M23.4 69.9l-1.2 1.3M26.2 72.4h3.1" fill="none" stroke="#800000" stroke-width=".4"/>
<g fill="#004000" stroke="#004000" stroke-width=".4">
<circle cx="34.3" cy="80.1" r=".5"/>
<circle cx="16.5" cy="75" r=".5"/>
<circle cx="31.8" cy="125.8" r=".5"/>
<circle cx="16.5" cy="120.7" r=".5"/>
</g>
<path d="M179.1 21.6h7.6v22.9h-7.6z" fill="#c8c8aa" stroke="#800000" stroke-width=".4"/>
<path d="M179.1 24.2h1.8" fill="none" stroke="#800000" stroke-width=".4"/>
<circle cx="181.6" cy="24.2" r=".75" fill="#feffff" stroke="#800000" stroke-width=".4"/>
<path d="M179.1 26.7h1.8" fill="none" stroke="#800000" stroke-width=".4"/>
<circle cx="181.6" cy="26.7" r=".75" fill="#feffff" stroke="#800000" stroke-width=".4"/>
<path d="M179.1 29.3h1.8" fill="none" stroke="#800000" stroke-width=".4"/>
<circle cx="181.6" cy="29.3" r=".75" fill="#feffff" stroke="#800000" stroke-width=".4"/>
<path d="M179.1 31.8h1.8" fill="none" stroke="#800000" stroke-width=".4"/>
<circle cx="181.6" cy="31.8" r=".75" fill="#feffff" stroke="#800000" stroke-width=".4"/>
<path d="M185 24.2h1.7" fill="none" stroke="#800000" stroke-width=".4"/>
<circle cx="184.2" cy="24.2" r=".75" fill="#feffff" stroke="#800000" stroke-width=".4"/>
<path d="M185 26.7h1.7" fill="none" stroke="#800000" stroke-width=".4"/>
<circle cx="184.2" cy="26.7" r=".75" fill="#feffff" stroke="#800000" stroke-width=".4"/>
<path d="M185 29.3h1.7" fill="none" stroke="#800000" stroke-width=".4"/>
<circle cx="184.2" cy="29.3" r=".75" fill="#feffff" stroke="#800000" stroke-width=".4"/>
<path d="M185 31.8h1.7" fill="none" stroke="#800000" stroke-width=".4"/>
<circle cx="184.2" cy="31.8" r=".75" fill="#feffff" stroke="#800000" stroke-width=".4"/>
<path d="M179.1 34.3h1.8" fill="none" stroke="#800000" stroke-width=".4"/>
<circle cx="181.6" cy="34.3" r=".75" fill="#feffff" stroke="#800000" stroke-width=".4"/>
<path d="M185 34.3h1.7" fill="none" stroke="#800000" stroke-width=".4"/>
<circle cx="184.2" cy="34.3" r=".75" fill="#feffff" stroke="#800000" stroke-width=".4"/>
<path d="M179.1 36.9h1.8" fill="none" stroke="#800000" stroke-width=".4"/>
<circle cx="181.6" cy="36.9" r=".75" fill="#feffff" stroke="#800000" stroke-width=".4"/>
<path d="M185 36.9h1.7" fill="none" stroke="#800000" stroke-width=".4"/>
<circle cx="184.2" cy="36.9" r=".75" fill="#feffff" stroke="#800000" stroke-width=".4"/>
<path d="M179.1 39.4h1.8" fill="none" stroke="#800000" stroke-width=".4"/>
<circle cx="181.6" cy="39.4" r=".75" fill="#feffff" stroke="#800000" stroke-width=".4"/>
<path d="M185 39.4h1.7" fill="none" stroke="#800000" stroke-width=".4"/>
<circle cx="184.2" cy="39.4" r=".75" fill="#feffff" stroke="#800000" stroke-width=".4"/>
<path d="M179.1 42h1.8" fill="none" stroke="#800000" stroke-width=".4"/>
<circle cx="181.6" cy="42" r=".75" fill="#feffff" stroke="#800000" stroke-width=".4"/>
<path d="M185 42h1.7" fill="none" stroke="#800000" stroke-width=".4"/>
<circle cx="184.2" cy="42" r=".75" fill="#feffff" stroke="#800000" stroke-width=".4"/>
<g fill="none" stroke="#800000" stroke-width=".4">
<path d="M174 24.2h5.1M174 26.7h5.1M174 29.3h5.1M174 31.8h5.1M174 34.3h5.1M174 36.9h5.1M174 39.4h5.1M186.7 24.2h5.1M186.7 26.7h5.1M186.7 29.3h5.1M186.7 31.8h5.1M186.7 34.3h5.1"/>
<path d="M186.7 36.9h5.1M186.7 39.4h5.1M174 42h5.1M186.7 42h5.1"/>
</g>
<g fill="none" stroke="#004000" stroke-width=".4">
<path d="M194.4 14l1.2 2.6h-2.5zM194.4 14v5.1M166.4 23.2l2.6 1-2.6 1zM166.4 25.7l2.6 1-2.6 1zM169 24.2h2.5M169 26.7h2.5M196.9 31.8h2.5M196.9 34.3h2.5M196.9 36.9h2.5M196.9 39.4h2.5M199.4 31.8l2.6-1v2zM199.4 34.3l2.6-1v2.1z"/>
<path d="M199.4 36.9l2.6-1v2zM199.4 39.4l2.6-1v2zM191.8 47h5.1M193.1 48.3h2.5M194.1 49.6h.5M194.4 44.5v2.5M113.1 77.5h2.5M115.6 77.5l2.6-1v2zM113.1 80.1h2.5M113.1 92.8h2.5M113.1 95.3h2.5M115.6 80.1l2.6-1.1v2.1z"/>
<path d="M115.6 92.8l2.6-1.1v2.1zM115.6 95.3l2.6-1v2z"/>
</g>
<g fill="#004000" stroke="#004000" stroke-width=".4">
<circle cx="194.3" cy="24.2" r=".5"/>
<circle cx="194.3" cy="42" r=".5"/>
</g>
<path d="M3.9 158.8h5v7.6h-5z" fill="#c8c8aa" stroke="#800000" stroke-width=".4"/>
<path d="M7.2 161.3h1.7" fill="none" stroke="#800000" stroke-width=".4"/>
<circle cx="6.4" cy="163.9" r=".75" fill="#feffff" stroke="#800000" stroke-width=".4"/>
<path d="M7.2 163.9h1.7" fill="none" stroke="#800000" stroke-width=".4"/>
<circle cx="6.4" cy="161.3" r=".75" fill="#feffff" stroke="#800000" stroke-width=".4"/>
<path d="M8.9 161.3h5.1M8.9 163.9h5.1" fill="none" stroke="#800000" stroke-width=".4"/>
<path d="M34.3 158.8h5.1v7.6h-5.1z" fill="#c8c8aa" stroke="#800000" stroke-width=".4"/>
<path d="M37.6 161.3h1.8" fill="none" stroke="#800000" stroke-width=".4"/>
<circle cx="36.8" cy="163.9" r=".75" fill="#feffff" stroke="#800000" stroke-width=".4"/>
<path d="M37.6 163.9h1.8" fill="none" stroke="#800000" stroke-width=".4"/>
<circle cx="36.8" cy="161.3" r=".75" fill="#feffff" stroke="#800000" stroke-width=".4"/>
<path d="M39.4 161.3h5.1M39.4 163.9h5.1" fill="none" stroke="#800000" stroke-width=".4"/>
<path d="M16.6 161.3h2.5M16.6 163.9h2.5M19.1 160.3l2.5 1-2.5 1.1zM19.1 162.9l2.5 1-2.5 1zM47 161.3h2.6M47 163.9h2.6M49.6 160.3l2.5 1-2.5 1.1zM49.6 162.9l2.5 1-2.5 1z" fill="none" stroke="#004000" stroke-width=".4"/>
<g font-size="3.5">
<text x="179" y="20.8">J9</text>
<text x="11.3" y="45.9">J6</text>
<text x="62.1" y="45.2">R1</text>
<text x="97.7" y="43.7">J1</text>
<text x="130.7" y="45.2">R2</text>
<text x="58.7" y="54.8">C3</text>
<text x="81.6" y="54.8">C1</text>
<text x="127.3" y="54.8">C2</text>
<text x="150.2" y="54.8">C4</text>
<text x="21.5" y="69.1">C7</text>
<text x="41.8" y="76.7">J2</text>
<text x="3.7" y="81.8">J5</text>
<text x="158.7" y="80.8">R3</text>
<text x="166.7" y="98.3">U1:A</text>
<text x="206.9" y="102.1">J7</text>
<text x="16.4" y="109.7">C6</text>
<text x="203.5" y="115.8">C5</text>
<text x="39.3" y="122.4">J3</text>
<text x="3.7" y="127.5">J4</text>
<text x="153.6" y="131.6">R5</text>
<text x="166.7" y="139">U1:B</text>
<text x="196.8" y="145.3">J8</text>
<text x="3.7" y="158">J10</text>
<text x="34.2" y="158">J11</text>
<text x="186.7" y="161.5">R4</text>
</g>
<g font-size="2.4">
<text x="191.8" y="12.3">3.3V</text>
<text x="175.4" y="23.8">1</text>
<text x="189.3" y="23.8">16</text>
<text x="151.7" y="25">OUT_PHOTO</text>
<text x="152.5" y="27.5">OUT_DIODE</text>
<text x="175.4" y="26.3">2</text>
<text x="175.4" y="28.9">3</text>
<text x="189.3" y="26.3">15</text>
<text x="189.3" y="28.9">14</text>
<text x="175.4" y="31.4">4</text>
<text x="175.4" y="33.9">5</text>
<text x="189.3" y="31.4">13</text>
<text x="189.3" y="33.9">12</text>
<text x="203.3" y="32.6">SCLK</text>
<text x="203.3" y="35.1">MISO</text>
<text x="3.9" y="37.7">VMOT</text>
<text x="44.5" y="37.7">3.3V</text>
<text x="148.6" y="37.7">5V</text>
<text x="175.4" y="36.5">6</text>
<text x="175.4" y="39">7</text>
<text x="175.4" y="41.6">8</text>
<text x="189.3" y="36.5">11</text>
<text x="189.3" y="39">10</text>
<text x="189.3" y="41.6">9</text>
<text x="203.3" y="37.7">MOSI</text>
<text x="203.3" y="40.2">CE0</text>
<text x="94.2" y="46.6">1</text>
<text x="108" y="46.6">40</text>
<text x="178.9" y="46.7">MCP3208</text>
<text x="11.3" y="48.8">CONN-H2</text>
<text x="62.1" y="50.3">270R</text>
<text x="94.2" y="49.2">2</text>
<text x="94.2" y="51.7">3</text>
<text x="108" y="49.2">39</text>
<text x="108" y="51.7">38</text>
<text x="130.7" y="50.3">270R</text>
<text x="191.8" y="52.9">GND</text>
<text x="13.6" y="58.4" transform="rotate(-90 13.6 58.4)">1</text>
<text x="16.1" y="58.3" transform="rotate(-90 16.1 58.3)">2</text>
<text x="58.7" y="57.7">10u</text>
<text x="81.5" y="57.7">100p</text>
<text x="94.2" y="54.3">4</text>
<text x="94.2" y="56.8">5</text>
<text x="94.2" y="59.3">6</text>
<text x="108" y="54.3">37</text>
<text x="108" y="56.8">36</text>
<text x="108" y="59.3">35</text>
<text x="127.3" y="57.7">100p</text>
<text x="150.1" y="57.7">10u</text>
<text x="94.2" y="61.9">7</text>
<text x="94.2" y="64.4">8</text>
<text x="108" y="61.9">34</text>
<text x="108" y="64.4">33</text>
<text x="30.6" y="70.7">VMOT</text>
<text x="78.3" y="70.7">MOSI</text>
<text x="93" y="69.5">10</text>
<text x="93.2" y="72">11</text>
<text x="94.2" y="67">9</text>
<text x="108" y="67">32</text>
<text x="108" y="69.5">31</text>
<text x="108" y="72">30</text>
<text x="21.4" y="77.2">10u</text>
<text x="54.7" y="73.2">3.3V</text>
<text x="78.2" y="75.8">SCLK</text>
<text x="78.3" y="73.2">MISO</text>
<text x="93" y="74.6">12</text>
<text x="93" y="77.1">13</text>
<text x="108" y="74.6">29</text>
<text x="108" y="77.1">28</text>
<text x="119.4" y="75.8">CE0</text>
<text x="37.1" y="79.7">16</text>
<text x="37.1" y="82.2">15</text>
<text x="52.1" y="79.7">1</text>
<text x="52.1" y="82.2">2</text>
<text x="63.6" y="80.8">GPIO13</text>
<text x="77.2" y="83.4">GPIO5</text>
<text x="93" y="79.7">14</text>
<text x="93" y="82.2">15</text>
<text x="108" y="79.7">27</text>
<text x="108" y="82.2">26</text>
<text x="119.4" y="78.3">GPIO7</text>
<text x="119.4" y="80.8">GPIO1</text>
<text x="11.5" y="84.7">1</text>
<text x="11.5" y="87.3">2</text>
<text x="11.5" y="89.8">3</text>
<text x="37.1" y="84.7">14</text>
<text x="37.1" y="87.3">13</text>
<text x="37.1" y="89.8">12</text>
<text x="52.1" y="84.7">3</text>
<text x="52.1" y="87.3">4</text>
<text x="52.1" y="89.8">5</text>
<text x="76.1" y="88.5">GPIO13</text>
<text x="93" y="84.7">16</text>
<text x="93" y="87.3">17</text>
<text x="93" y="89.8">18</text>
<text x="108" y="84.7">25</text>
<text x="108" y="87.3">24</text>
<text x="108" y="89.8">23</text>
<text x="119.4" y="85.9">GPIO12</text>
<text x="153.7" y="85.9">5V</text>
<text x="158.6" y="85.8">3k6</text>
<text x="11.5" y="92.4">4</text>
<text x="37.1" y="94.9">10</text>
<text x="37.3" y="92.4">11</text>
<text x="52.1" y="92.4">6</text>
<text x="52.1" y="94.9">7</text>
<text x="76.1" y="91">GPIO19</text>
<text x="76.1" y="93.6">GPIO26</text>
<text x="93" y="92.4">19</text>
<text x="93" y="94.9">20</text>
<text x="108" y="92.4">22</text>
<text x="108" y="94.9">21</text>
<text x="119.4" y="91">GPIO16</text>
<text x="119.4" y="93.6">GPIO20</text>
<text x="3.7" y="97.5">STEP_MOTOR_EX</text>
<text x="22.4" y="96.1">3.3V</text>
<text x="38.3" y="97.4">9</text>
<text x="52.1" y="97.4">8</text>
<text x="63.6" y="98.6">GPIO26</text>
<text x="63.6" y="96.1">GPIO19</text>
<text x="97.6" y="100">Raspberry_3B</text>
<text x="119.4" y="96.1">GPIO21</text>
<text x="163.5" y="100.4" transform="rotate(-90 163.5 100.4)">8</text>
<text x="41.8" y="102.6">DRIVER_EX</text>
<text x="152.6" y="107.6">1</text>
<text x="169" y="105.1">2</text>
<text x="203.4" y="105.1">1</text>
<text x="203.4" y="107.6">2</text>
<text x="123.7" y="108.8">OUT_PHOTO</text>
<text x="169" y="110.1">3</text>
<text x="206.9" y="112.7">PHOTO_MULT</text>
<text x="16.4" y="117.8">10u</text>
<text x="28" y="116.4">VMOT</text>
<text x="67.4" y="119">3.3V</text>
<text x="163.5" y="116.8" transform="rotate(-90 163.5 116.8)">4</text>
<text x="166.6" y="119.1">LM358</text>
<text x="203.5" y="118.7">100p</text>
<text x="34.6" y="125.4">16</text>
<text x="49.6" y="125.4">1</text>
<text x="11.5" y="130.5">1</text>
<text x="34.6" y="127.9">15</text>
<text x="34.6" y="130.5">14</text>
<text x="49.6" y="127.9">2</text>
<text x="49.6" y="130.5">3</text>
<text x="61" y="126.6">GPIO5</text>
<text x="11.5" y="133">2</text>
<text x="11.5" y="135.5">3</text>
<text x="34.6" y="133">13</text>
<text x="34.6" y="135.5">12</text>
<text x="49.6" y="133">4</text>
<text x="49.6" y="135.5">5</text>
<text x="153.5" y="136.6">5M6</text>
<text x="3.7" y="143.2">SETP_MOTOR_EM</text>
<text x="11.5" y="138.1">4</text>
<text x="34.6" y="140.6">10</text>
<text x="34.7" y="138.1">11</text>
<text x="35.7" y="143.2">9</text>
<text x="49.6" y="138.1">6</text>
<text x="49.6" y="140.6">7</text>
<text x="49.6" y="143.2">8</text>
<text x="61" y="141.8">GPIO16</text>
<text x="163.5" y="141" transform="rotate(-90 163.5 141)">8</text>
<text x="19.8" y="146.9">3.3V</text>
<text x="39.2" y="148.3">DRIVER_EM</text>
<text x="61" y="144.4">GPIO12</text>
<text x="119.5" y="149.4">OUT_DIODE</text>
<text x="152.6" y="148.2">7</text>
<text x="169" y="145.7">6</text>
<text x="193.2" y="148.2">1</text>
<text x="169" y="150.8">5</text>
<text x="193.2" y="150.8">2</text>
<text x="196.7" y="155.9">DIODE</text>
<text x="11.5" y="160.9">1</text>
<text x="29.5" y="157.1">GND</text>
<text x="42" y="160.9">1</text>
<text x="163.5" y="157.4" transform="rotate(-90 163.5 157.4)">4</text>
<text x="166.6" y="159.7">LM358</text>
<text x="11.5" y="163.5">2</text>
<text x="22.9" y="162.1">GPIO20</text>
<text x="22.9" y="164.7">GPIO21</text>
<text x="42" y="163.5">2</text>
<text x="53.4" y="162.1">GPIO1</text>
<text x="53.4" y="165.9">GPIO7</text>
<text x="186.7" y="164.4">5M6</text>
<text x="3.7" y="168.6">STOP_EX</text>
<text x="34.1" y="168.6">STOP_EM</text>
</g>
</svg>
